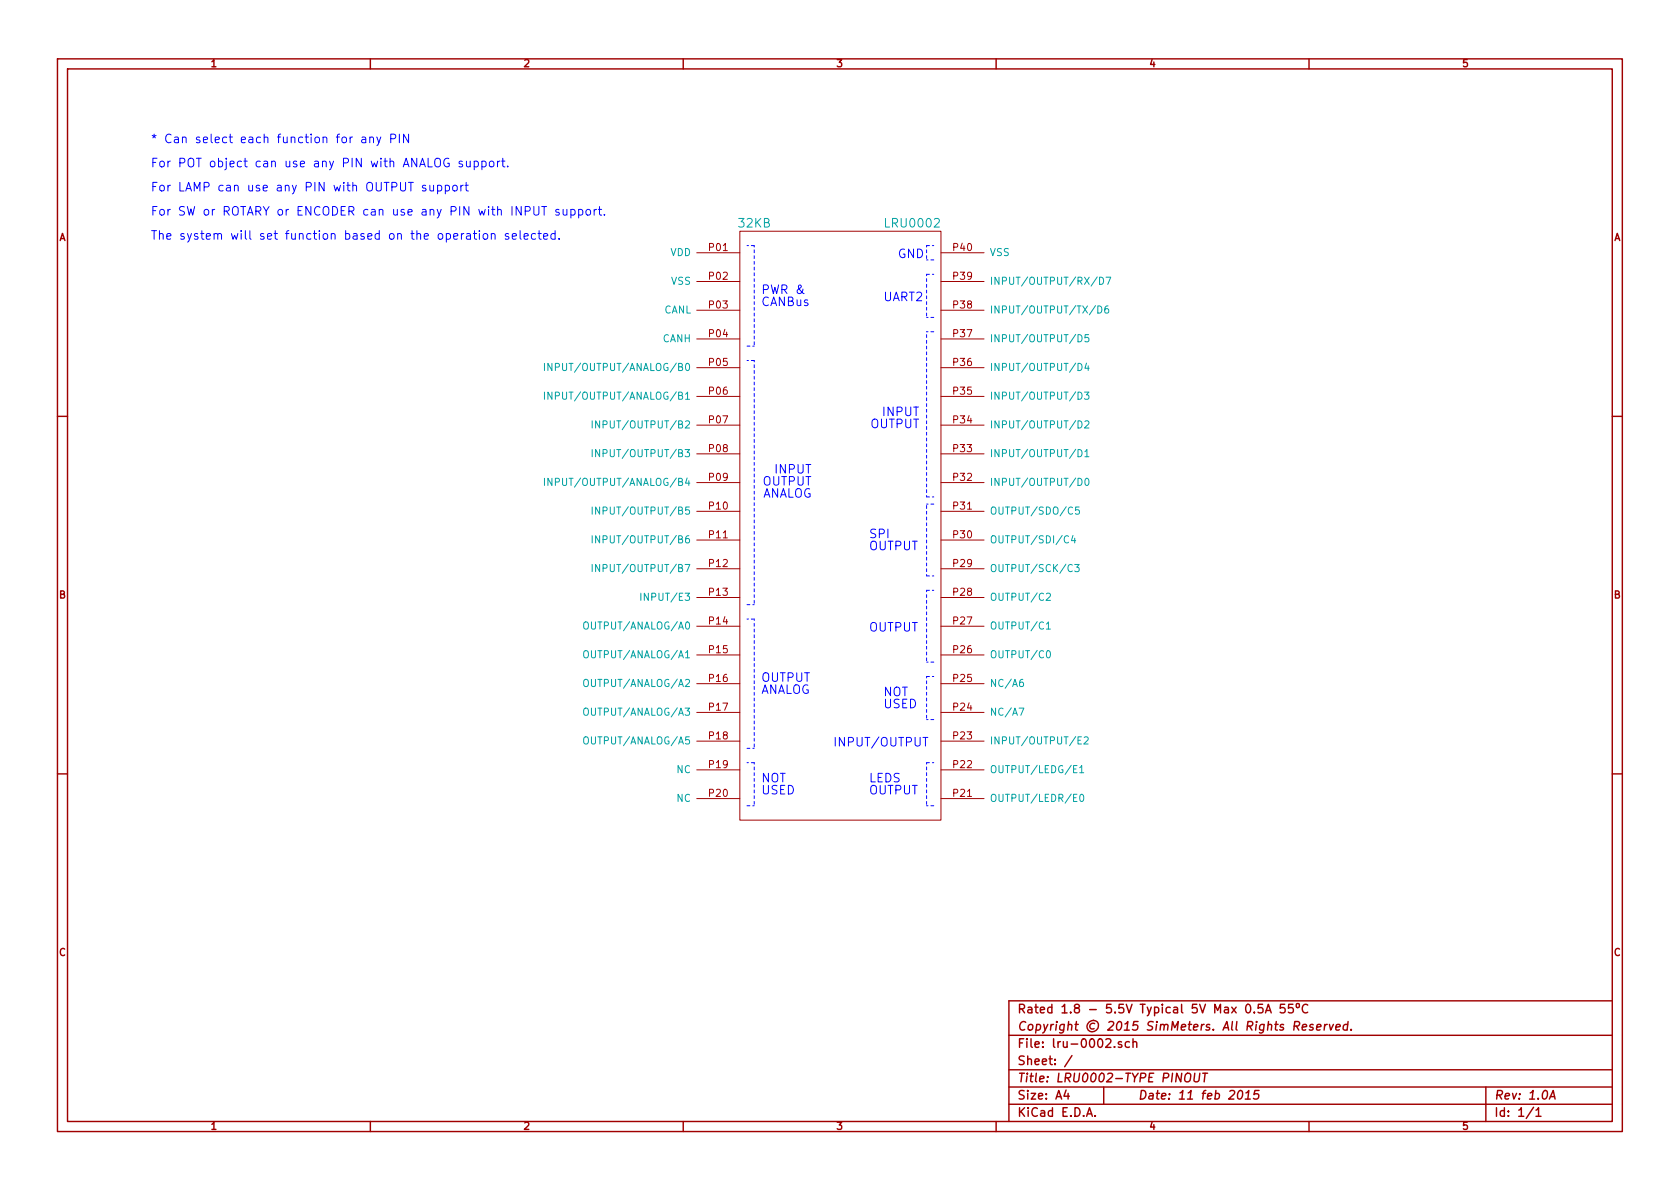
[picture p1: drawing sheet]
<svg xmlns="http://www.w3.org/2000/svg" width="297mm" height="210mm" viewBox="0 0 297 210" stroke-linecap="round" stroke-linejoin="round" font-family="sans-serif">
<g fill="none" stroke="#a00000" stroke-width=".25">
<path d="M10.2 10.4h276.6v189.7h-276.6zM11.9 12.2h273.2v186.1h-273.2zM65.5 10.4v1.8M120.8 10.4v1.8M176.1 10.4v1.8M231.4 10.4v1.8M10.2 73.6h1.7M285.1 73.6h1.7M10.2 136.8h1.7M285.1 136.8h1.7M221.8 179v.1M223.2 177.6h-.7l-.1 .7 .3-.1 .5 .1 .1 .2-.1 .5-.2 .1-.6-.1"/>
<path d="M223.7 179.1l.6-1.5 .5 1.5M223.9 178.7h.7M227.2 177.6h-.8l-.1 .7 .3-.1 .5 .1 .1 .2v.5l-.3 .1-.6-.1M228.6 177.6h-.7l-.1 .7 .2-.1 .5 .1 .2 .2-.1 .5-.2 .1-.6-.1M229.2 177.5a.33 .33 0 0 1 .5 .2v.3a.29 .29 0 0 1-.2 .2 .29 .29 0 0 1-.3-.2zM231.2 177.7a.63 .63 0 0 0-.8 0 .63 .63 0 0 0-.1 .8 .6 .6 0 0 0 .3 .5 .6 .6 0 0 0 .6 0M285.1 177h-106.7v21.3M65.5 198.3v1.8M120.8 198.3v1.8M176.1 198.3v1.8M178.4 183.1h106.7M178.4 189.2h106.7"/>
<path d="M178.4 195.3h106.7M178.4 192.2h106.7M188.5 192.8l-.4 1h1M188.8 193.3v1.1M189.5 186.7l-1.3 1.9M192.1 197.4l.5-1.5 .5 1.5M192.3 197h.7M193.6 197.3v.1M195.1 192.2v3.1M197.1 185.1v.1M198.3 184.3l-.4-.1-.2 .2 .1 .2 .5 .2v.3h-.6M199.7 184.3a.48 .48 0 0 0-.7 0v.8l.3 .1 .4-.1"/>
<path d="M200.3 184.3h.1a.36 .36 0 0 1 .6 .1v.8M200.3 183.7v1.5M209.6 190a.49 .49 0 0 1 .6-.2 .49 .49 0 0 1 .3 .5v.5a.53 .53 0 0 1-.4 .5 .53 .53 0 0 1-.6-.2zM211.3 189.8l-.2 1.2 .3 .3h.3l.3-.3 .1-1.2M212.6 189.8h.9M213.1 189.8l-.2 1.5M219.1 192.9l.3-.1a.88 .88 0 0 1-.3 1.6l-.3-.3a1.17 1.17 0 0 1 .3-1.2zM220.2 194.4h.9M220.3 193.3l.5-.5-.2 1.6M222.6 192.8h-.7l-.2 .8 .2-.2 .6 .1 .1 .2-.2 .5-.2 .2-.6-.2M228.8 181.5h.6l.4-.4a.36 .36 0 0 0-.3-.5h-.6l-.1 1.6M229.2 181.5l.4 .7"/>
<path d="M230.3 181.7l.7-.2v-.3h-.6l-.2 .8 .2 .2 .5-.1M231.4 198.3v1.8M232.2 181.2l-.3-.1-.3 .4 .2 .2h.3l.1 .3-.2 .2-.5-.1M232.8 181.7l.8-.2-.1-.3h-.6l-.1 .8 .2 .2 .4-.1M234.2 181.1l-.1 1.1M234.7 181.1l-.3 .1-.2 .3M235.1 181.1l.2 1.1 .5-1.1M236.2 181.7l.8-.2-.1-.3h-.6l-.1 .8 .2 .2 .4-.1M238.3 181.2l-.1-.1a.52 .52 0 0 0-.7 .4v.5l.2 .2 .5-.1M238.4 180.6l-.2 1.6M238.9 182v.2M262.7 192.2v6.1"/>
<path d="M271.1 195.8l-1.3 2M271.6 196.3l.4-.4v1.5M271.6 197.4h.9M273.9 194.4l.7-1.6 .4 1.6M274.1 193.9h.8"/>
</g>
<g fill="none" stroke="#a00000" stroke-width=".18">
<path d="M123.2 44.7h7.6M123.2 49.8h7.6M123.2 54.9h7.6M123.2 59.9h7.6M130.8 40.9h35.6v104.1h-35.6zM166.4 44.7h7.6M166.4 49.8h7.6M166.4 54.9h7.6M166.4 59.9h7.6M123.2 75.2h7.6M123.2 65h7.6M123.2 70.1h7.6"/>
<path d="M166.4 75.2h7.6M166.4 65h7.6M166.4 70.1h7.6M123.2 90.4h7.6M123.2 95.5h7.6M123.2 85.3h7.6M123.2 80.3h7.6M166.4 90.4h7.6M166.4 95.5h7.6M166.4 85.3h7.6M166.4 80.3h7.6M123.2 100.6h7.6"/>
<path d="M123.2 105.7h7.6M123.2 110.7h7.6M123.2 115.8h7.6M166.4 100.6h7.6M166.4 105.7h7.6M166.4 110.7h7.6M166.4 115.8h7.6M123.2 136.1h7.6M123.2 131.1h7.6M123.2 126h7.6M123.2 120.9h7.6M166.4 136.1h7.6"/>
<path d="M166.4 131.1h7.6M166.4 126h7.6M166.4 120.9h7.6M123.2 141.2h7.6M166.4 141.2h7.6"/>
</g>
<g fill="none" stroke="#00a0a0" stroke-width=".18">
<path d="M192.5 59.2h-.6l-.1 .6 .2-.1 .5 .1v.5l-.2 .1-.5-.1M194.1 54.1a.64 .64 0 0 1 .7 .6 .64 .64 0 0 1-.7 .7zM194.4 49a.64 .64 0 0 1 .7 .7 .64 .64 0 0 1-.7 .6zM195.6 49h.8l-.5 1.3M195.9 54.1l-.3 .1a.87 .87 0 0 0 0 1.2l.4-.2v-.5l-.4-.1-.3 .2M96.3 64.3v1.2M96.3 69.3v1.3M97.6 64.3v1.2l-.7-1.2v1.2M97.6 69.3v1.3l-.7-1.3v1.3M104.7 74.4v1.3M104.7 79.5v1.3M106 74.4v1.3l-.7-1.3v1.3"/>
<path d="M106 79.5v1.3l-.7-1.3v1.3M190.6 79.5a.64 .64 0 0 1 .7 .6 .64 .64 0 0 1-.7 .7zM191.7 69.3h.8l-.4 .5 .4 .1v.6l-.2 .1-.6-.1M191.8 79.9l.4-.4v1.3M191.8 74.5l.5-.1 .2 .4-.8 .9h.8M192.1 64.2l-.3 .9h.8M192.4 64.7v.8M96.3 84.6v1.2M97.6 84.6v1.2l-.7-1.2v1.2M104.7 89.7v1.2M104.7 94.7v1.3M104.7 99.8v1.3"/>
<path d="M106 89.7v1.2l-.7-1.2v1.2M106 94.7v1.3l-.7-1.3v1.3M106 99.8v1.3l-.7-1.3v1.3M189.7 94.7l-.3 .9h.8M190 99.8h.8l-.4 .5 .4 .1v.6l-.2 .1-.6-.1M190 95.2v.8M190.8 89.7h-.6l-.1 .6 .2-.2 .5 .2v.5l-.2 .1-.5-.1M191.8 80.8h.7M191.9 84.7l.2-.1a.67 .67 0 0 1 .4 .6 .67 .67 0 0 1-.4 .6l-.2-.1-.1-.3zM103.3 110.2l.2-.2a.45 .45 0 0 1 .5 .4v.4l-.1 .4h-.5a1.02 1.02 0 0 1-.1-1zM103.3 115.2l.2-.1a.45 .45 0 0 1 .5 .4v.4l-.1 .4h-.5a1.02 1.02 0 0 1-.1-1.1zM113.3 104.9v1.3"/>
<path d="M185 110.4l.4-.4v1.2M185 105l.5-.1 .2 .4-.8 .9h.8M185 111.2h.7M185.1 115.2l.2-.1a.67 .67 0 0 1 .4 .6 .67 .67 0 0 1-.4 .6l-.2-.1-.1-.4zM103.3 120.3l.2-.2a.45 .45 0 0 1 .5 .5v.4l-.1 .4h-.5a1.02 1.02 0 0 1-.1-1.1zM103.3 125.4l.2-.2a.45 .45 0 0 1 .5 .4v.5l-.1 .3h-.5a1.02 1.02 0 0 1-.1-1zM103.3 130.5l.2-.2a.45 .45 0 0 1 .5 .4v.5l-.1 .3h-.5a1.02 1.02 0 0 1-.1-1zM180.2 125.2h.8l-.5 1.3M180.8 120.1l-.3 .1a.87 .87 0 0 0 0 1.2l.4-.1v-.6l-.4-.1-.2 .3M190.9 135.8l.4-.4v1.2M190.9 136.6h.7M191.7 130.4l.5-.1 .2 .4-.8 .9h.8"/>
<path d="M191 140.6l.2-.1a.67 .67 0 0 1 .4 .6 .67 .67 0 0 1-.4 .6l-.2-.1-.1-.4z"/>
</g>
<g fill="none" stroke="#00f" stroke-width=".18" stroke-dasharray=".5" stroke-dashoffset=".3">
<path d="M132.1 43.4h1.2M133.3 43.4v17.8M163.8 46h1.3M163.8 48.5v7.6M163.8 56.1h1.3M163.8 58.7h1.3M165.1 43.4h-1.3M165.1 48.5h-1.3M132.1 63.7h1.2M133.3 61.2h-1.2M133.3 63.7v43.2M163.8 89.1h1.3"/>
<path d="M163.8 87.9v-29.2M165.1 87.9h-1.3M132.1 109.5h1.2M133.3 109.5v22.8M133.3 106.9h-1.2M163.8 101.8v-12.7M163.8 119.6v7.6M163.8 104.4v12.7M163.8 117.1h1.3M165.1 101.8h-1.3M165.1 119.6h-1.3M165.1 104.4h-1.3"/>
<path d="M132.1 134.9h1.2M133.3 132.3h-1.2M133.3 134.9v7.6M163.8 134.9v7.6M163.8 127.2h1.3M165.1 134.9h-1.3M133.3 142.5h-1.2M163.8 142.5h1.3"/>
</g>
<g fill="none" stroke="#00f" stroke-width=".18">
<path d="M64 24.3h.6l.1 .9M64.7 24.6l-.5 .1a.3 .3 0 0 0-.3 .2 .3 .3 0 0 0 .3 .3h.5M65.4 24.4l.1-.1a.36 .36 0 0 1 .5 .2v.7M65.4 24.2v1M66.6 24.2l.4 1M67.3 24.2l-.5 1.4-.2 .1M69.1 24.5h.7l.2-.3-.1-.3-.2-.2h-.6v1.5M70.6 23.7v1.5M72.2 23.7v1.5l-.9-1.5v1.5M75.3 32.8h-.4l-.2 .2 .1 .2 .5 .1v.4h-.6M76 32.8v.8a.39 .39 0 0 0 .7 0M76.7 32.8v1"/>
<path d="M77.4 32.8a.48 .48 0 0 1 .6 .1v.7l-.2 .2-.4-.1M77.4 32.8v1.5M78.7 32.8a.48 .48 0 0 1 .7 .1v.7l-.2 .2-.5-.1M78.7 32.8v1.5M80.1 32.9l.2-.1 .5 .1v.7l-.3 .2-.4-.2zM81.5 32.8v1M81.7 28.6l-.3-.1-.2 .2v.2l.5 .2v.3h-.5M81.9 32.8h-.3l-.1 .3M82.2 32.8h.6M82.4 32.3v1.3l.4 .2M82.5 28.5v.8a.39 .39 0 0 0 .6 .1M83.1 28.5v1"/>
<path d="M83.8 28.6a.48 .48 0 0 1 .7 0v.8l-.2 .1-.5-.1M83.8 28.5v1.5M85.2 28.6a.48 .48 0 0 1 .7 0v.8l-.3 .1-.4-.1M85.2 28.5v1.5M86.6 28.6l.2-.1 .4 .1v.8l-.2 .1-.4-.1zM88 28.5v1M88.4 28.5l-.3 .1-.1 .2M88.7 28.5h.6M88.9 28v1.3l.4 .2M89.8 29.4v.1M95.8 36.5h.8M96.2 36.5v1.5"/>
<path d="M98.8 37.1l-.3-.1-.3 .3 .1 .2 .5 .1v.4h-.6M99.6 37v.8a.39 .39 0 0 0 .6 .1M100.2 37v1M100.9 37.1a.48 .48 0 0 1 .7 .1v.7l-.2 .1h-.5M100.9 37v1.6M102.3 37.1a.48 .48 0 0 1 .7 .1v.7l-.3 .1h-.4M102.3 37v1.6M103.7 37.2l.2-.2 .4 .2v.7l-.2 .1-.4-.1zM105.1 37v1M105.5 37l-.3 .1-.1 .2M105.8 37h.6M106 36.5v1.3l.4 .2"/>
<path d="M106.9 37.9v.1M84.8 40.8v.1M84.8 41.3v1M85.5 41.4l.2-.1 .5 .1v.8l-.3 .1-.4-.1zM86.9 41.4a.36 .36 0 0 1 .6 .1v.8M86.9 41.3v1M89.9 41.4l-.3-.1-.3 .2 .1 .2 .5 .2v.3h-.6M90.6 41.8l.7-.1-.1-.3-.4-.1-.2 .2 .1 .7h.5M91.9 40.8v1.3l.3 .2M92.7 41.8l.7-.1-.1-.3-.4-.1-.2 .2v.7h.6M94.7 41.4a.48 .48 0 0 0-.7 0v.8l.3 .1 .4-.1M95.1 41.3h.6"/>
<path d="M95.3 40.8v1.3l.4 .2M96.1 41.8l.8-.1-.1-.3-.5-.1-.2 .2 .1 .7h.6M98.1 41.4a.48 .48 0 0 0-.6 0v.8l.2 .1 .4-.1M98.1 40.8v1.5M98.9 42.2v.1M163.2 130.4h.9"/>
</g>
<g font-size="2.1" fill="#00f">
<text x="26.7" y="25.4">* Can select each function for any PIN</text>
<text x="26.7" y="29.7">For POT object can use any PIN with ANALOG support.</text>
<text x="26.7" y="33.9">For LAMP can use any PIN with OUTPUT support</text>
<text x="26.7" y="38.2">For SW or ROTARY or ENCODER can use any PIN with INPUT support.</text>
<text x="26.7" y="42.5">The system will set function based on the operation selected.</text>
<text x="158.7" y="45.7">GND</text>
<text x="134.6" y="52.1">PWR &amp;</text>
<text x="156.2" y="53.3">UART2</text>
<text x="134.6" y="54.2">CANBus</text>
<text x="153.8" y="75.8">OUTPUT</text>
<text x="156.2" y="73.7">INPUT</text>
<text x="137.1" y="83.8">INPUT</text>
<text x="134.3" y="88.1">ANALOG</text>
<text x="134.8" y="85.9">OUTPUT</text>
<text x="153.7" y="95.2">SPI</text>
<text x="153.7" y="97.4">OUTPUT</text>
<text x="153.7" y="111.8">OUTPUT</text>
<text x="134.6" y="120.6">OUTPUT</text>
<text x="134.6" y="122.8">ANALOG</text>
<text x="156.2" y="123.2">NOT</text>
<text x="156.2" y="125.3">USED</text>
<text x="147.3" y="132.1">INPUT/OUTPUT</text>
<text x="134.6" y="138.4">NOT</text>
<text x="134.6" y="140.6">USED</text>
<text x="153.7" y="138.4">LEDS</text>
<text x="153.7" y="140.6">OUTPUT</text>
</g>
<g font-size="2.1" fill="#00a0a0">
<text x="130.6" y="40.3">32KB</text>
<text x="156.7" y="40.3">LRU0002</text>
</g>
<g font-size="2.1" fill="#a00000">
<text x="179.9" y="179.3">Rated 1.8 - 5.5V Typical 5V Max 0.5A 55ºC</text>
<text x="179.9" y="185.4">File: lru-0002.sch</text>
<text x="179.9" y="182.3">Copyright © 2015 SimMeters. All Rights Reserved.</text>
<text x="179.9" y="191.5">Title: LRU0002-TYPE PINOUT</text>
<text x="179.9" y="188.4">Sheet: /</text>
<text x="179.9" y="197.6">KiCad E.D.A.</text>
<text x="179.9" y="194.5">Size: A4</text>
<text x="201.2" y="194.5">Date: 11 feb 2015</text>
<text x="264.2" y="194.5">Rev: 1.0A</text>
<text x="264.2" y="197.6">Id: 1/1</text>
</g>
<g font-size="1.8" fill="#a00000">
<text x="37.3" y="11.9">1</text>
<text x="92.7" y="11.9">2</text>
<text x="148" y="11.9">3</text>
<text x="203.3" y="11.9">4</text>
<text x="258.6" y="11.9">5</text>
<text x="10.4" y="42.7">A</text>
<text x="125.4" y="44.4">P01</text>
<text x="168.6" y="44.4">P40</text>
<text x="285.3" y="42.7">A</text>
<text x="125.4" y="49.5">P02</text>
<text x="168.6" y="49.5">P39</text>
<text x="125.4" y="54.6">P03</text>
<text x="125.4" y="59.7">P04</text>
<text x="168.6" y="59.7">P37</text>
<text x="168.6" y="54.6">P38</text>
<text x="125.4" y="64.8">P05</text>
<text x="168.6" y="64.8">P36</text>
<text x="125.4" y="69.8">P06</text>
<text x="168.6" y="69.8">P35</text>
<text x="125.4" y="74.9">P07</text>
<text x="168.6" y="74.9">P34</text>
<text x="125.4" y="80">P08</text>
<text x="168.6" y="80">P33</text>
<text x="125.4" y="85.1">P09</text>
<text x="168.6" y="85.1">P32</text>
<text x="125.4" y="90.2">P10</text>
<text x="125.4" y="95.2">P11</text>
<text x="168.6" y="95.2">P30</text>
<text x="168.6" y="90.2">P31</text>
<text x="125.4" y="100.3">P12</text>
<text x="168.6" y="100.3">P29</text>
<text x="10.4" y="105.9">B</text>
<text x="125.4" y="105.4">P13</text>
<text x="168.6" y="105.4">P28</text>
<text x="285.3" y="105.9">B</text>
<text x="125.4" y="110.5">P14</text>
<text x="168.6" y="110.5">P27</text>
<text x="125.4" y="115.6">P15</text>
<text x="168.6" y="115.6">P26</text>
<text x="125.4" y="120.6">P16</text>
<text x="125.4" y="125.7">P17</text>
<text x="168.6" y="125.7">P24</text>
<text x="168.6" y="120.6">P25</text>
<text x="125.4" y="130.8">P18</text>
<text x="168.6" y="130.8">P23</text>
<text x="125.4" y="135.9">P19</text>
<text x="168.6" y="135.9">P22</text>
<text x="125.4" y="141">P20</text>
<text x="168.6" y="141">P21</text>
<text x="10.4" y="169.1">C</text>
<text x="285.3" y="169.1">C</text>
<text x="37.3" y="199.8">1</text>
<text x="92.7" y="199.8">2</text>
<text x="148" y="199.8">3</text>
<text x="203.3" y="199.8">4</text>
<text x="258.6" y="199.8">5</text>
</g>
<g font-size="1.8" fill="#00a0a0">
<text x="118.4" y="45.3">VDD</text>
<text x="175" y="45.3">VSS</text>
<text x="118.6" y="50.4">VSS</text>
<text x="175" y="50.4">INPUT/OUTPUT/RX/D7</text>
<text x="117.3" y="55.5">CANL</text>
<text x="175" y="55.5">INPUT/OUTPUT/TX/D6</text>
<text x="98.2" y="65.7">INPUT/OUTPUT/ANALOG/B0</text>
<text x="117.1" y="60.6">CANH</text>
<text x="175" y="65.7">INPUT/OUTPUT/D4</text>
<text x="175" y="60.6">INPUT/OUTPUT/D5</text>
<text x="98.2" y="70.7">INPUT/OUTPUT/ANALOG/B1</text>
<text x="175" y="70.7">INPUT/OUTPUT/D3</text>
<text x="106.3" y="75.8">INPUT/OUTPUT/B2</text>
<text x="175" y="75.8">INPUT/OUTPUT/D2</text>
<text x="106.3" y="80.9">INPUT/OUTPUT/B3</text>
<text x="175" y="80.9">INPUT/OUTPUT/D1</text>
<text x="98.2" y="86">INPUT/OUTPUT/ANALOG/B4</text>
<text x="175" y="86">INPUT/OUTPUT/D0</text>
<text x="106.3" y="91.1">INPUT/OUTPUT/B5</text>
<text x="175" y="91.1">OUTPUT/SDO/C5</text>
<text x="106.3" y="96.1">INPUT/OUTPUT/B6</text>
<text x="106.3" y="101.2">INPUT/OUTPUT/B7</text>
<text x="175" y="96.1">OUTPUT/SDI/C4</text>
<text x="175" y="101.2">OUTPUT/SCK/C3</text>
<text x="114.2" y="106.3">INPUT/E3</text>
<text x="175" y="106.3">OUTPUT/C2</text>
<text x="104" y="111.4">OUTPUT/ANALOG/A0</text>
<text x="175" y="111.4">OUTPUT/C1</text>
<text x="104" y="116.5">OUTPUT/ANALOG/A1</text>
<text x="175" y="116.5">OUTPUT/C0</text>
<text x="104" y="121.5">OUTPUT/ANALOG/A2</text>
<text x="175" y="121.5">NC/A6</text>
<text x="104" y="126.6">OUTPUT/ANALOG/A3</text>
<text x="104" y="131.7">OUTPUT/ANALOG/A5</text>
<text x="175" y="131.7">INPUT/OUTPUT/E2</text>
<text x="175" y="126.6">NC/A7</text>
<text x="119.6" y="136.8">NC</text>
<text x="175" y="136.8">OUTPUT/LEDG/E1</text>
<text x="119.6" y="141.9">NC</text>
<text x="175" y="141.9">OUTPUT/LEDR/E0</text>
</g>
</svg>
